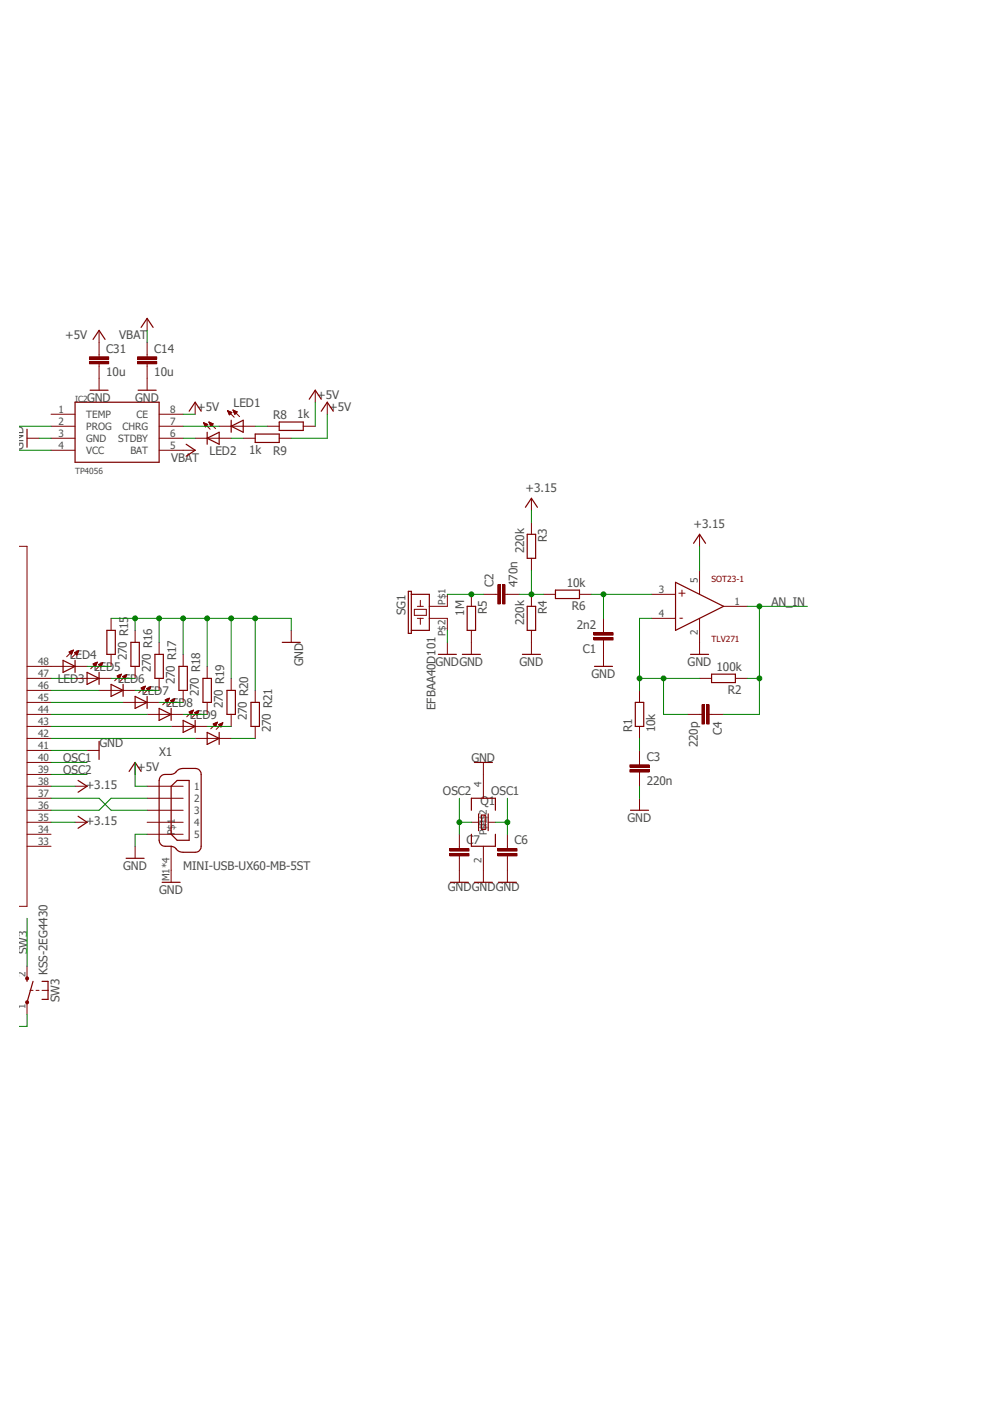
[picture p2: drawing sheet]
<svg xmlns="http://www.w3.org/2000/svg" width="210mm" height="297mm" viewBox="0 0 210 297" stroke-linecap="round" stroke-linejoin="round" font-family="sans-serif">
<path d="M171.1 60.7l-167 87.8M4.1 148.5l167 87.8" fill="none" stroke="#fff" stroke-width=".21"/>
<g fill="none" stroke="#800000" stroke-width=".21">
<path d="M4.1 115.6h1.6v76.1h-1.6M137.8 125.7h5.1M137.8 130.8h5.1M148 120.6v5.1M148 130.8v7.6M153 128.3h5.1M5.7 141h5.1M5.7 143.5h5.1M5.7 146h5.1M5.7 148.6h5.1M5.7 151.1h5.1M5.7 153.7h5.1"/>
<path d="M5.7 156.2h5.1M5.7 158.7h5.1M5.7 161.3h5.1M5.7 163.8h5.1M5.7 166.3h5.1M5.7 168.9h5.1M5.7 171.4h5.1M5.7 173.9h5.1M5.7 176.5h5.1M5.7 179h5.1M28.6 179v2.6M31.1 166.3h7.6"/>
<path d="M31.1 168.9h7.6M31.1 171.4h7.6M31.1 173.9h7.6M31.1 176.5h7.6M36.2 179v5.1"/>
</g>
<path d="M142.9 123.2l10.1 5.1-10.1 5zM146 138.4h3.9M34.2 164l.3-.1a4.2 4.2 0 0 0 2.5-.3 2.17 2.17 0 0 1 1.7-1h2.6a1.19 1.19 0 0 1 1.2 1.2v15.2a1.27 1.27 0 0 1-1.2 1.3h-2.6a1.99 1.99 0 0 1-1.7-1 4.2 4.2 0 0 0-2.5-.3 1.31 1.31 0 0 1-.8-1.2v-12.7l.2-.8zM36.2 166.3l1.3-1.2h2.5v12.7h-2.5l-1.3-1.3zM26.7 181.6h3.8" fill="none" stroke="#800000" stroke-width=".25"/>
<path d="M106.3 123.7h.5v4.1h-.5z" fill-rule="evenodd" fill="#800000"/>
<path d="M106.3 123.7h.5v4.1h-.5z" fill="none" stroke="#800000" stroke-width=".21"/>
<path d="M105.3 123.7h.5v4.1h-.5z" fill-rule="evenodd" fill="#800000"/>
<g fill="none" stroke="#800000" stroke-width=".21">
<path d="M112.4 110.5v2.5M112.4 118.1v2.5M87.6 128.9h2.6v1.3h-2.6zM88.3 128.3h1.2M88.3 130.8h1.2M88.9 127v1.3M88.9 130.8v1.3M90.8 130.8h3.8v2.5M94.6 125.7v2.6h-3.8M94.6 135.9v2.5M99.7 125.7v2.6M99.7 133.3v5.1"/>
<path d="M102.2 125.7h3.1M105.3 123.7h.5v4.1h-.5zM106.8 125.7h3.1M112.4 125.7v2.6M112.4 133.3v5.1M18.4 158.7h2.6M135.3 146v2.6M135.3 153.7v2.5M148 143.5h2.5M155.5 143.5h2.6M15.9 166.3h2.5M15.9 173.9h2.5"/>
<path d="M28.6 161.3v2.5M99.7 173.9h1.5M102.2 163.8v5.1M102.2 179v5.1M103.3 173.9h1.5M135.3 168.9v2.5"/>
</g>
<g fill="none" stroke="#800000" stroke-width=".25">
<path d="M111.5 113h1.8v5.1h-1.8zM86.4 125.1h.6v8.9h-.6zM87 125.7h3.8v7.6h-3.8M92.7 138.4h3.8M97.8 138.4h3.8M98.8 128.3h1.8v5h-1.8zM110.5 138.4h3.8M111.5 128.3h1.8v5h-1.8zM21 156.8v3.9M134.4 148.6h1.7v5.1h-1.7zM150.5 142.6h5v1.8h-5zM16.5 165.1l1.9 1.2-1.9 1.3"/>
<path d="M16.5 172.7l1.9 1.2-1.9 1.3M27.3 163.2l1.3-1.9 1.2 1.9M99.7 171.4v-2.5h5.1v2.5M99.7 176.5v2.5h5.1v-2.5M101.2 172.2v3.5M101.9 172.4h.7v3.1h-.7zM103.3 172.2v3.5M133.3 171.4h3.9"/>
</g>
<path d="M105.3 180.6h4v.5h-4z" fill-rule="evenodd" fill="#800000"/>
<path d="M105.3 180.6h4v.5h-4z" fill="none" stroke="#800000" stroke-width=".21"/>
<path d="M105.3 179.5h4v.5h-4z" fill-rule="evenodd" fill="#800000"/>
<path d="M105.3 179.5h4v.5h-4zM107.3 176.5v3M107.3 181.1v3" fill="none" stroke="#800000" stroke-width=".21"/>
<path d="M95.1 180.6h4.1v.5h-4.1z" fill-rule="evenodd" fill="#800000"/>
<path d="M95.1 180.6h4.1v.5h-4.1z" fill="none" stroke="#800000" stroke-width=".21"/>
<path d="M95.1 179.5h4.1v.5h-4.1z" fill-rule="evenodd" fill="#800000"/>
<g fill="none" stroke="#800000" stroke-width=".21">
<path d="M5.7 92.7h2.6M10.8 87.6h5.1M10.8 90.2h5.1M10.8 92.7h5.1M10.8 95.2h5.1M33.7 87.6h5M33.7 90.2h5M33.7 92.7h5M33.7 95.2h7.6M41.3 92.7h7.6M41.3 85.1v2.5M43.1 89.4l1.3 1.4"/>
<path d="M43.1 89.4l.8 .4-.5 .5M43.1 89.4l.3 .9M43.1 89.5h.1M43.1 89.6h.3M43.2 89.7h.6M43.2 89.7h.4M43.2 89.8h.7M43.3 89.9h.5M43.3 90h.4M43.3 90.1h.3M43.4 90.2h.2M43.4 90.3h.1"/>
<path d="M44.2 89.3l1.4 1.4M44.2 89.3l.9 .4-.5 .5zM44.2 89.3h.1M44.2 89.4h.2M44.3 89.5h.3M44.3 89.6h.5M44.4 89.7h.6M44.4 89.8h.5M44.5 90h.2M44.5 89.9h.3M44.5 90.1h.2M46.4 90.2h7.6"/>
<path d="M48.1 86.9l1.4 1.4M48.1 86.9h.1M48.1 86.9l.9 .3M48.1 86.9l.4 .9 .5-.6M48.2 87h.2M48.2 87.1h.4M48.3 87.2h.5M48.3 87.2h.7M48.3 87.3h.6M48.4 87.4h.5M48.4 87.5h.4M48.5 87.6h.2"/>
<path d="M48.5 87.7h.1M49.3 86.7l1.4 1.4M49.3 86.7l.9 .4-.5 .5M49.3 86.7l.4 .9M49.3 86.8h.1M49.4 86.9h.2M49.4 87.1h.6M49.4 87h.4M49.4 87.2h.7M49.5 87.2h.5M49.5 87.3h.5M49.6 87.4h.3"/>
<path d="M49.6 87.5h.2M49.7 87.6h.1M51.4 92.7h2.6M56.5 90.2h2.6M59.1 92.7h2.5M64.1 90.2h2.6M66.7 82.5v2.6M69.2 85.1v2.5M95.1 179.5h4.1v.5h-4.1zM97.2 176.5v3M102.2 161.3v2.5M97.2 181.1v5.5"/>
<path d="M102.2 184.1v2.5M107.3 184.1v2.5"/>
</g>
<g fill="none" stroke="#800000" stroke-width=".25">
<path d="M5.7 90.8v3.8M15.9 85.1h17.8v12.7h-17.8zM39.4 94l1.9 1.2-1.9 1.3M40 87l1.3-1.9 1.2 1.9M43.8 92.7l2.6-1.3v2.6zM43.8 91.4v2.6M48.9 90.2l2.5-1.3v2.5zM48.9 88.9v2.5M54 91.8h5.1v1.8h-5.1zM59.1 89.3h5v1.8h-5zM65.4 84.5l1.3-2 1.2 2M67.9 87l1.3-1.9 1.3 1.9"/>
<path d="M100.3 161.3h3.8M95.2 186.6h3.9M100.3 186.6h3.8M105.4 186.6h3.8"/>
</g>
<path d="M29.1 76.5h4v.5h-4z" fill-rule="evenodd" fill="#800000"/>
<path d="M29.1 76.5h4v.5h-4z" fill="none" stroke="#800000" stroke-width=".21"/>
<path d="M29.1 75.5h4v.5h-4z" fill-rule="evenodd" fill="#800000"/>
<path d="M29.1 75.5h4v.5h-4zM31.1 67.4v2.5M31.1 72.4v3.1M31.1 77v5.5" fill="none" stroke="#800000" stroke-width=".21"/>
<path d="M29.8 69.3l1.3-1.9 1.3 1.9M29.2 82.5h3.8" fill="none" stroke="#800000" stroke-width=".25"/>
<path d="M148.5 149.1h.5v4.1h-.5z" fill-rule="evenodd" fill="#800000"/>
<path d="M148.5 149.1h.5v4.1h-.5z" fill="none" stroke="#800000" stroke-width=".21"/>
<path d="M149.5 149.1h.5v4.1h-.5z" fill-rule="evenodd" fill="#800000"/>
<path d="M114.9 125.7h2.6M122.6 125.7h2.5M145.4 151.1h3.1M149.5 149.1h.5v4.1h-.5zM150 151.1h3" fill="none" stroke="#800000" stroke-width=".21"/>
<path d="M117.5 124.8h5.1v1.8h-5.1z" fill="none" stroke="#800000" stroke-width=".25"/>
<path d="M125.6 133.9h4.1v.5h-4.1z" fill-rule="evenodd" fill="#800000"/>
<path d="M125.6 133.9h4.1v.5h-4.1z" fill="none" stroke="#800000" stroke-width=".21"/>
<path d="M125.6 134.9h4.1v.5h-4.1z" fill-rule="evenodd" fill="#800000"/>
<path d="M125.6 134.9h4.1v.5h-4.1zM127.6 130.8v3.1M127.6 135.4v5.6" fill="none" stroke="#800000" stroke-width=".21"/>
<path d="M125.7 141h3.8" fill="none" stroke="#800000" stroke-width=".25"/>
<path d="M133.2 162.8h4.1v.5h-4.1z" fill-rule="evenodd" fill="#800000"/>
<path d="M133.2 162.8h4.1v.5h-4.1z" fill="none" stroke="#800000" stroke-width=".21"/>
<path d="M133.2 161.8h4.1v.5h-4.1z" fill-rule="evenodd" fill="#800000"/>
<g fill="none" stroke="#800000" stroke-width=".21">
<path d="M112.4 105.4v2.5M148 113v2.6M14.6 137.9l.9-.4-.4 .9zM14.6 137.9h.8M14.7 138h.6M14.8 138.1h.5M14.9 138.2h.3M14.9 137.8h.5M14.9 138.3h.3M15.1 138.3h.1M15.1 137.7h.3M15.3 137.6h.2"/>
<path d="M15.5 137.5l-1.4 1.4M15.5 137.5h.1M15.7 138l.9-.3-.3 .9zM15.8 138.1h.7M15.9 138.2h.5M15.9 138h.6M16 138.3h.4M16.1 138.3h.2M16.1 137.9h.5M16.2 138.4h.1M16.3 138.5h.1M16.3 137.8h.3"/>
<path d="M16.5 137.7h.1M16.6 137.7l-1.4 1.4M23.5 130.8v2.5M23.5 138.4v2.6M28.6 133.3v2.6M33.7 135.9v2.5M38.7 138.4v2.6M10.8 141h7.6M15.9 143.5h7.6M19.7 140.5l.9-.4-.4 .9zM19.7 140.5h.7M19.8 140.5h.6"/>
<path d="M19.9 140.4h.5M19.9 140.7h.4M20 140.8h.3M20.1 140.8h.2M20.1 140.3h.4M20.2 140.9h.1M20.3 140.2h.2M20.5 140.1h.1M20.6 140.1l-1.4 1.4M20.8 140.6l.9-.4-.4 .9zM20.9 140.5h.7M20.9 140.7h.6"/>
<path d="M21 146h7.6M21 140.8h.5M21.1 140.8h.4M21.1 140.5h.5M21.2 140.9h.2M21.3 141h.1M21.3 140.4h.3M21.5 140.3h.2M21.7 140.2l-1.4 1.4M21.7 140.2h.1M24.8 143h.7M24.9 143.1h.5"/>
<path d="M25 143.2h.4M25.1 142.9h.5M25.1 143.3h.3M25.2 143.4h.1M25.3 143.5h.1M25.3 142.8h.3M25.4 142.7h.2M25.7 142.6l-1.4 1.4M25.7 142.6l-.9 .4 .5 .5M25.7 142.6l-.4 .9M25.9 143.1l.9-.4-.4 .9zM26 143.1h.6"/>
<path d="M26 143.2h.6M26 148.6h7.7M26.1 143h.6M26.1 143.3h.4M26.2 143.4h.3M26.3 143.5h.2M26.3 143h.4M26.4 143.6h.1M26.5 142.9h.3M26.7 142.8h.1M26.8 142.7l-1.4 1.4M28.6 141v2.5"/>
<path d="M29.8 145.5l.9-.3-.3 .8zM29.9 145.5h.7M30 145.6h.5M30.1 145.7h.4M30.1 145.5h.5M30.1 145.8h.4M30.2 145.9h.2M30.2 145.4h.4M30.3 146h.1M30.4 145.3h.3M30.6 145.2h.1M30.7 145.2l-1.4 1.4"/>
<path d="M31.1 145.7h.6M31.1 145.6h.6M31.1 151.1h7.6M31.2 145.8h.5M31.2 145.9h.4M31.3 145.5h.5M31.3 146h.3M31.4 146.1h.1M31.5 145.5h.3M31.5 146.2h.1M31.7 145.4h.1M31.9 145.3l-1.4 1.4"/>
<path d="M31.9 145.3l-.9 .4 .5 .5M31.9 145.3l-.4 .9M33.7 143.5v2.5M35 148.1h.6M35 148h.7M35.1 148.2h.5M35.2 148.3h.4M35.2 148h.5M35.3 148.4h.2M35.3 148.5h.2M35.4 148.5h.1M35.4 147.9h.4"/>
<path d="M35.6 147.7h.2M35.8 147.7l-1.4 1.4M35.8 147.7l-.9 .4M35.8 147.7l-.4 .9-.5-.5M36.1 148.2h.7M36.2 148.3h.5M36.2 153.7h7.6M36.3 148.4h.4M36.3 148.1h.5M36.4 148.5h.3M36.4 148h.5M36.5 148.6h.1"/>
<path d="M36.7 148h.2M36.9 147.9h.1M37 147.8l-1.4 1.4M37 147.8l-.9 .4M37 147.8l-.4 .9-.5-.5M38.7 146v2.6M40 150.6h.7M40.1 150.7h.6M40.2 150.8h.5M40.2 150.5h.6M40.3 150.9h.3M40.4 151h.2"/>
<path d="M40.4 150.4h.4M40.5 151h.1M40.6 150.3h.3M40.9 150.2h.1M40.9 150.2l-1.4 1.4M40.9 150.2l-.9 .4M40.9 150.2l-.4 .9-.5-.5M41.1 150.7l.9-.3-.3 .9zM41.2 150.8h.7M41.2 150.7h.7M41.3 150.9h.5M41.3 156.2h7.6"/>
<path d="M41.4 151h.4M41.4 150.6h.6M41.5 151h.2M41.6 151.1h.1M41.7 150.5h.3M41.7 151.2h.1M41.9 150.4h.1M42 150.4l-1.4 1.4M43.8 141v2.5M43.8 148.6v2.5M45.1 153.2l.5 .5M45.1 153.2h.7"/>
<path d="M45.2 153.3h.6M45.2 153.1h.6M45.3 153.4h.4M45.4 153.5h.3M45.4 153h.5M45.5 153.5h.1M45.6 153.6h.1M45.6 152.9h.3M45.8 152.8h.2M46 152.8l-1.4 1.4M46 152.8l-.9 .4M46 152.8l-.4 .9"/>
<path d="M46.2 153.3h.7M46.3 153.4h.6M46.4 153.5h.5M46.4 153.2h.6M46.5 153.5h.4M46.6 153.6h.2M46.7 153.1h.3M46.7 153.7h.1M46.9 153h.2M47.1 152.9h.1M47.1 152.9l-1.4 1.4M47.1 152.9l-.9 .4"/>
<path d="M47.1 152.9l-.4 .9-.5-.5M48.9 143.5v2.5M48.9 151.1v2.6M54 146v2.6M54 153.7v2.5M135.3 158.7v3.1M133.2 161.8h4.1v.5h-4.1zM135.3 163.3v3M36.2 184.1v2.5M6.3 209.5h.7M7.6 209.5h.7M8.9 209.5h1.3"/>
</g>
<g fill="none" stroke="#800000" stroke-width=".25">
<path d="M111.1 107.3l1.3-1.9 1.3 1.9M146.7 114.9l1.3-1.9 1.2 1.9M13.3 139.7l2.6 1.3-2.6 1.2zM15.9 139.7v2.5M22.6 133.3h1.8v5.1h-1.8zM27.7 135.9h1.8v5.1h-1.8zM32.8 138.4h1.7v5.1h-1.7zM18.4 142.2l2.6 1.3-2.6 1.3zM21 142.2v2.6M23.5 144.8l2.5 1.2-2.5 1.3zM26 144.8v2.5M28.6 147.3l2.5 1.3-2.5 1.3z"/>
<path d="M31.1 147.3v2.6M33.7 149.9l2.5 1.2-2.5 1.3zM36.2 149.9v2.5M37.8 141h1.8v5h-1.8zM38.7 152.4l2.6 1.3-2.6 1.2zM41.3 152.4v2.5M42.9 143.5h1.8v5.1h-1.8zM43.8 154.9l2.6 1.3-2.6 1.3zM46.4 154.9v2.6M48 146h1.8v5.1h-1.8zM53.1 148.6h1.8v5.1h-1.8zM34.3 186.6h3.8"/>
<path d="M5.7 207v.6M7 207.6l-1.3 4.4M8.9 207.6h1.3v3.8h-1.3"/>
</g>
<path d="M5.5 211.8h.5v.5l-.3 .1-.2-.1z" fill-rule="evenodd" fill="#800000"/>
<path d="M5.5 211.8h.5v.5l-.3 .1-.2-.1z" fill="none" stroke="#800000" stroke-width=".21"/>
<path d="M5.5 206.8l.2-.2 .3 .2v.4h-.5z" fill-rule="evenodd" fill="#800000"/>
<path d="M61.6 133.3v2.6M5.5 206.8l.2-.2 .3 .2v.4h-.5zM5.7 204.4v2.6M5.7 212v2.6" fill="none" stroke="#800000" stroke-width=".21"/>
<path d="M59.7 135.9h3.8" fill="none" stroke="#800000" stroke-width=".25"/>
<path d="M18.9 76.5h4.1v.5h-4.1z" fill-rule="evenodd" fill="#800000"/>
<path d="M18.9 76.5h4.1v.5h-4.1z" fill="none" stroke="#800000" stroke-width=".21"/>
<path d="M18.9 75.5h4.1v.5h-4.1z" fill-rule="evenodd" fill="#800000"/>
<path d="M18.9 75.5h4.1v.5h-4.1zM21 69.9v5.6M21 77v5.5" fill="none" stroke="#800000" stroke-width=".21"/>
<path d="M19.7 71.8l1.3-1.9 1.2 1.9M19 82.5h3.9" fill="none" stroke="#800000" stroke-width=".25"/>
<path d="M8.3 92.7h2.5M23.5 130.8h30.5v15.2M28.6 130.8v2.5M33.7 130.8v5.1M38.7 130.8v7.6M43.8 130.8v10.2M48.9 130.8v12.7M94.6 133.3v2.6M10.8 158.7h7.6M31.1 176.5h-2.5v2.5M135.3 166.3v2.6" fill="none" stroke="#008000" stroke-width=".21"/>
<circle cx="28.6" cy="130.8" r=".51" fill="#008000"/>
<circle cx="28.6" cy="130.8" r=".51" fill="none" stroke="#008000" stroke-width=".21"/>
<circle cx="33.7" cy="130.8" r=".51" fill="#008000"/>
<circle cx="33.7" cy="130.8" r=".51" fill="none" stroke="#008000" stroke-width=".21"/>
<circle cx="38.7" cy="130.8" r=".51" fill="#008000"/>
<circle cx="38.7" cy="130.8" r=".51" fill="none" stroke="#008000" stroke-width=".21"/>
<circle cx="43.8" cy="130.8" r=".51" fill="#008000"/>
<circle cx="43.8" cy="130.8" r=".51" fill="none" stroke="#008000" stroke-width=".21"/>
<circle cx="48.9" cy="130.8" r=".51" fill="#008000"/>
<g fill="none" stroke="#008000" stroke-width=".21">
<path d="M54 130.8h7.6v2.5"/>
<circle cx="48.9" cy="130.8" r=".51"/>
</g>
<circle cx="54" cy="130.8" r=".51" fill="#008000"/>
<g fill="none" stroke="#008000" stroke-width=".21">
<path d="M137.8 130.8h-2.5v12.7h12.7M10.8 168.9h10.2l2.5 2.5h7.6M31.1 168.9h-7.6l-2.5 2.5h-10.2M5.7 214.6v2.5h-1.6"/>
<circle cx="54" cy="130.8" r=".51"/>
</g>
<circle cx="135.3" cy="143.5" r=".51" fill="#008000"/>
<g fill="none" stroke="#008000" stroke-width=".21">
<path d="M135.3 143.5v2.5M140.3 143.5v7.6h5.1"/>
<circle cx="135.3" cy="143.5" r=".51"/>
</g>
<circle cx="140.3" cy="143.5" r=".51" fill="#008000"/>
<g fill="none" stroke="#008000" stroke-width=".21">
<path d="M112.4 120.6v5.1h-2.5M135.3 156.2v2.5"/>
<circle cx="140.3" cy="143.5" r=".51"/>
</g>
<circle cx="112.4" cy="125.7" r=".51" fill="#008000"/>
<g fill="none" stroke="#008000" stroke-width=".21">
<path d="M94.6 125.7h7.6M112.4 125.7h2.5"/>
<circle cx="112.4" cy="125.7" r=".51"/>
</g>
<circle cx="99.7" cy="125.7" r=".51" fill="#008000"/>
<g fill="none" stroke="#008000" stroke-width=".21">
<path d="M31.1 69.9v2.5M4.1 95.2h6.7M4.1 90.2h6.7M38.7 87.6h2.6M38.7 92.7h2.6M38.7 90.2h7.7M48.9 92.7h2.5M54 90.2h2.5M66.7 85.1v5.1M69.2 87.6v5.1h-7.6M125.1 125.7h12.7M127.6 125.7v5.1"/>
<path d="M28.6 161.3v5h2.5"/>
<circle cx="99.7" cy="125.7" r=".51"/>
</g>
<circle cx="127.6" cy="125.7" r=".51" fill="#008000"/>
<g fill="none" stroke="#008000" stroke-width=".21">
<path d="M158.1 128.3h12.7M160.6 128.3v15.2h-2.5"/>
<circle cx="127.6" cy="125.7" r=".51"/>
</g>
<circle cx="160.6" cy="128.3" r=".51" fill="#008000"/>
<g fill="none" stroke="#008000" stroke-width=".21">
<path d="M160.6 143.5v7.6h-7.6"/>
<circle cx="160.6" cy="128.3" r=".51"/>
</g>
<circle cx="160.6" cy="143.5" r=".51" fill="#008000"/>
<g fill="none" stroke="#008000" stroke-width=".21">
<path d="M112.4 107.9v2.6M148 115.6v5M10.8 143.5h5.1M10.8 146h10.2M10.8 148.6h15.2M10.8 151.1h20.3M10.8 153.7h25.4M10.8 156.2h30.5M18.4 141h5.1M23.5 143.5h5.1M28.6 146h5.1M33.7 148.6h5"/>
<path d="M38.7 151.1h5.1M43.8 153.7h5.1M48.9 156.2h5.1M10.8 166.3h5.1M10.8 173.9h5.1M10.8 161.3h7.6M104.8 173.9h2.5M107.3 168.9v7.6M5.7 194.3v10.1"/>
<circle cx="160.6" cy="143.5" r=".51"/>
</g>
<circle cx="107.3" cy="173.9" r=".51" fill="#008000"/>
<g fill="none" stroke="#008000" stroke-width=".21">
<path d="M10.8 163.8h7.6M97.2 168.9v7.6M97.2 173.9h2.5"/>
<circle cx="107.3" cy="173.9" r=".51"/>
</g>
<circle cx="97.2" cy="173.9" r=".51" fill="#008000"/>
<circle cx="97.2" cy="173.9" r=".51" fill="none" stroke="#008000" stroke-width=".21"/>
<g font-size="2.5" fill="#505050">
<text x="13.8" y="71.7">+5V</text>
<text x="25.2" y="71.7">VBAT</text>
<text x="22.5" y="74.6">C31</text>
<text x="32.6" y="74.6">C14</text>
<text x="22.5" y="79.6">10u</text>
<text x="32.6" y="79.6">10u</text>
<text x="18.4" y="85.1">GND</text>
<text x="28.6" y="85.1">GND</text>
<text x="41.7" y="86.9">+5V</text>
<text x="49.4" y="86.1">LED1</text>
<text x="57.8" y="88.7">R8</text>
<text x="62.9" y="88.4">1k</text>
<text x="67.1" y="84.3">+5V</text>
<text x="69.6" y="86.9">+5V</text>
<text x="5" y="95.2" transform="rotate(-90 5 95.2)">GND</text>
<text x="36.2" y="97.8">VBAT</text>
<text x="44.3" y="96.3">LED2</text>
<text x="52.7" y="96">1k</text>
<text x="57.8" y="96.3">R9</text>
<text x="111.1" y="104.1">+3.15</text>
<text x="146.7" y="111.8">+3.15</text>
<text x="110.9" y="117.1" transform="rotate(-90 110.9 117.1)">220k</text>
<text x="115.7" y="114.7" transform="rotate(-90 115.7 114.7)">R3</text>
<text x="104.4" y="124.2" transform="rotate(-90 104.4 124.2)">C2</text>
<text x="109.5" y="124.2" transform="rotate(-90 109.5 124.2)">470n</text>
<text x="119.9" y="124.2">10k</text>
<text x="85.7" y="130.1" transform="rotate(-90 85.7 130.1)">SG1</text>
<text x="98.2" y="130.3" transform="rotate(-90 98.2 130.3)">1M</text>
<text x="103" y="129.9" transform="rotate(-90 103 129.9)">R5</text>
<text x="115.7" y="129.9" transform="rotate(-90 115.7 129.9)">R4</text>
<text x="120.9" y="129">R6</text>
<text x="163.2" y="128.3">AN_IN</text>
<text x="110.9" y="132.3" transform="rotate(-90 110.9 132.3)">220k</text>
<text x="122" y="133">2n2</text>
<text x="14.8" y="139.4">LED4</text>
<text x="19.9" y="142">LED5</text>
<text x="26.8" y="139.7" transform="rotate(-90 26.8 139.7)">270 R15</text>
<text x="31.9" y="142.2" transform="rotate(-90 31.9 142.2)">270 R16</text>
<text x="64.1" y="141" transform="rotate(-90 64.1 141)">GND</text>
<text x="92.1" y="141">GNDGND</text>
<text x="109.8" y="141">GND</text>
<text x="123.3" y="138.1">C1</text>
<text x="125.1" y="143.5">GND</text>
<text x="145.4" y="141">GND</text>
<text x="151.6" y="142">100k</text>
<text x="12.2" y="144.5">LED3</text>
<text x="24.9" y="144.5">LED6</text>
<text x="30" y="147.1">LED7</text>
<text x="35.1" y="149.6">LED8</text>
<text x="37" y="144.8" transform="rotate(-90 37 144.8)">270 R17</text>
<text x="42" y="147.3" transform="rotate(-90 42 147.3)">270 R18</text>
<text x="47.1" y="149.9" transform="rotate(-90 47.1 149.9)">270 R19</text>
<text x="153.9" y="146.8">R2</text>
<text x="40.2" y="152.1">LED9</text>
<text x="52.2" y="152.4" transform="rotate(-90 52.2 152.4)">270 R20</text>
<text x="57.3" y="154.9" transform="rotate(-90 57.3 154.9)">270 R21</text>
<text x="92.1" y="150.2" transform="rotate(-90 92.1 150.2)">EFBAA40D101</text>
<text x="133.7" y="154.9" transform="rotate(-90 133.7 154.9)">R1</text>
<text x="138.6" y="154.9" transform="rotate(-90 138.6 154.9)">10k</text>
<text x="152.7" y="155.5" transform="rotate(-90 152.7 155.5)">C4</text>
<text x="13.3" y="161.3">OSC1</text>
<text x="21" y="158">GND</text>
<text x="33.7" y="160">X1</text>
<text x="99.7" y="161.3">GND</text>
<text x="136.8" y="160.9">C3</text>
<text x="147.6" y="158.1" transform="rotate(-90 147.6 158.1)">220p</text>
<text x="13.3" y="163.8">OSC2</text>
<text x="18.1" y="166.9">+3.15</text>
<text x="29" y="163.1">+5V</text>
<text x="136.8" y="166">220n</text>
<text x="93.7" y="168.2">OSC2</text>
<text x="101.6" y="170.4">Q1</text>
<text x="103.8" y="168.2">OSC1</text>
<text x="132.7" y="174">GND</text>
<text x="18.1" y="174.5">+3.15</text>
<text x="98.7" y="178.6">C7</text>
<text x="108.8" y="178.6">C6</text>
<text x="26" y="184.1">GND</text>
<text x="38.7" y="184.1">MINI-USB-UX60-MB-5ST</text>
<text x="33.7" y="189.2">GND</text>
<text x="94.7" y="188.4">GNDGNDGND</text>
<text x="5.7" y="201.9" transform="rotate(-90 5.7 201.9)">SW3</text>
<text x="10" y="206.3" transform="rotate(-90 10 206.3)">KSS-2EG4430</text>
<text x="12.6" y="212.1" transform="rotate(-90 12.6 212.1)">SW3</text>
</g>
<g font-size="2.5" fill="#800000">
<text x="143.4" y="126.2">+</text>
<text x="143.6" y="131.6">-</text>
</g>
<g font-size="2.1" fill="#505050">
<text x="12.4" y="87.3">1</text>
<text x="12.4" y="89.8">2</text>
<text x="18.2" y="88.4">TEMP</text>
<text x="28.9" y="88.4">CE</text>
<text x="36" y="89.8">7</text>
<text x="36" y="87.3">8</text>
<text x="12.4" y="92.4">3</text>
<text x="12.4" y="94.9">4</text>
<text x="18.2" y="90.9">PROG</text>
<text x="18.2" y="93.5">GND</text>
<text x="25" y="93.5">STDBY</text>
<text x="25.9" y="90.9">CHRG</text>
<text x="36" y="94.9">5</text>
<text x="36" y="92.4">6</text>
<text x="18.2" y="96">VCC</text>
<text x="27.6" y="96">BAT</text>
<text x="139.4" y="125.4">3</text>
<text x="147.6" y="123.4" transform="rotate(-90 147.6 123.4)">5</text>
<text x="94.2" y="127.9" transform="rotate(-90 94.2 127.9)">P$1</text>
<text x="139.4" y="130.5">4</text>
<text x="155.4" y="127.9">1</text>
<text x="94.2" y="134.6" transform="rotate(-90 94.2 134.6)">P$2</text>
<text x="147.6" y="134.3" transform="rotate(-90 147.6 134.3)">2</text>
<text x="8.1" y="140.6">48</text>
<text x="8.1" y="143.1">47</text>
<text x="8.1" y="145.7">46</text>
<text x="8.1" y="148.2">45</text>
<text x="8.1" y="150.7">44</text>
<text x="8.1" y="153.3">43</text>
<text x="8.1" y="155.8">42</text>
<text x="8.1" y="158.4">41</text>
<text x="8.1" y="160.9">40</text>
<text x="8.1" y="163.4">39</text>
<text x="8.1" y="166">38</text>
<text x="41.1" y="167.1">1</text>
<text x="101.9" y="166.5" transform="rotate(-90 101.9 166.5)">4</text>
<text x="8.1" y="168.5">37</text>
<text x="8.1" y="171.1">36</text>
<text x="8.1" y="173.6">35</text>
<text x="41.1" y="169.6">2</text>
<text x="41.1" y="172.2">3</text>
<text x="8.1" y="176.1">34</text>
<text x="8.1" y="178.7">33</text>
<text x="37" y="176.7" transform="rotate(-90 37 176.7)">P$1</text>
<text x="41.1" y="174.7">4</text>
<text x="41.1" y="177.2">5</text>
<text x="103" y="176.7" transform="rotate(-90 103 176.7)">P$1</text>
<text x="103" y="174.7" transform="rotate(-90 103 174.7)">P$2</text>
<text x="101.9" y="182.5" transform="rotate(-90 101.9 182.5)">2</text>
<text x="35.9" y="186.5" transform="rotate(-90 35.9 186.5)">M1*4</text>
<text x="5.4" y="206.6" transform="rotate(-90 5.4 206.6)">2</text>
<text x="5.4" y="213.5" transform="rotate(-90 5.4 213.5)">1</text>
</g>
<g font-size="1.8" fill="#505050">
<text x="15.9" y="85.1">IC2</text>
<text x="15.9" y="100.3">TP4056</text>
</g>
<g font-size="1.8" fill="#800000">
<text x="150.5" y="123.2">SOT23-1</text>
<text x="150.5" y="135.9">TLV271</text>
</g>
</svg>
